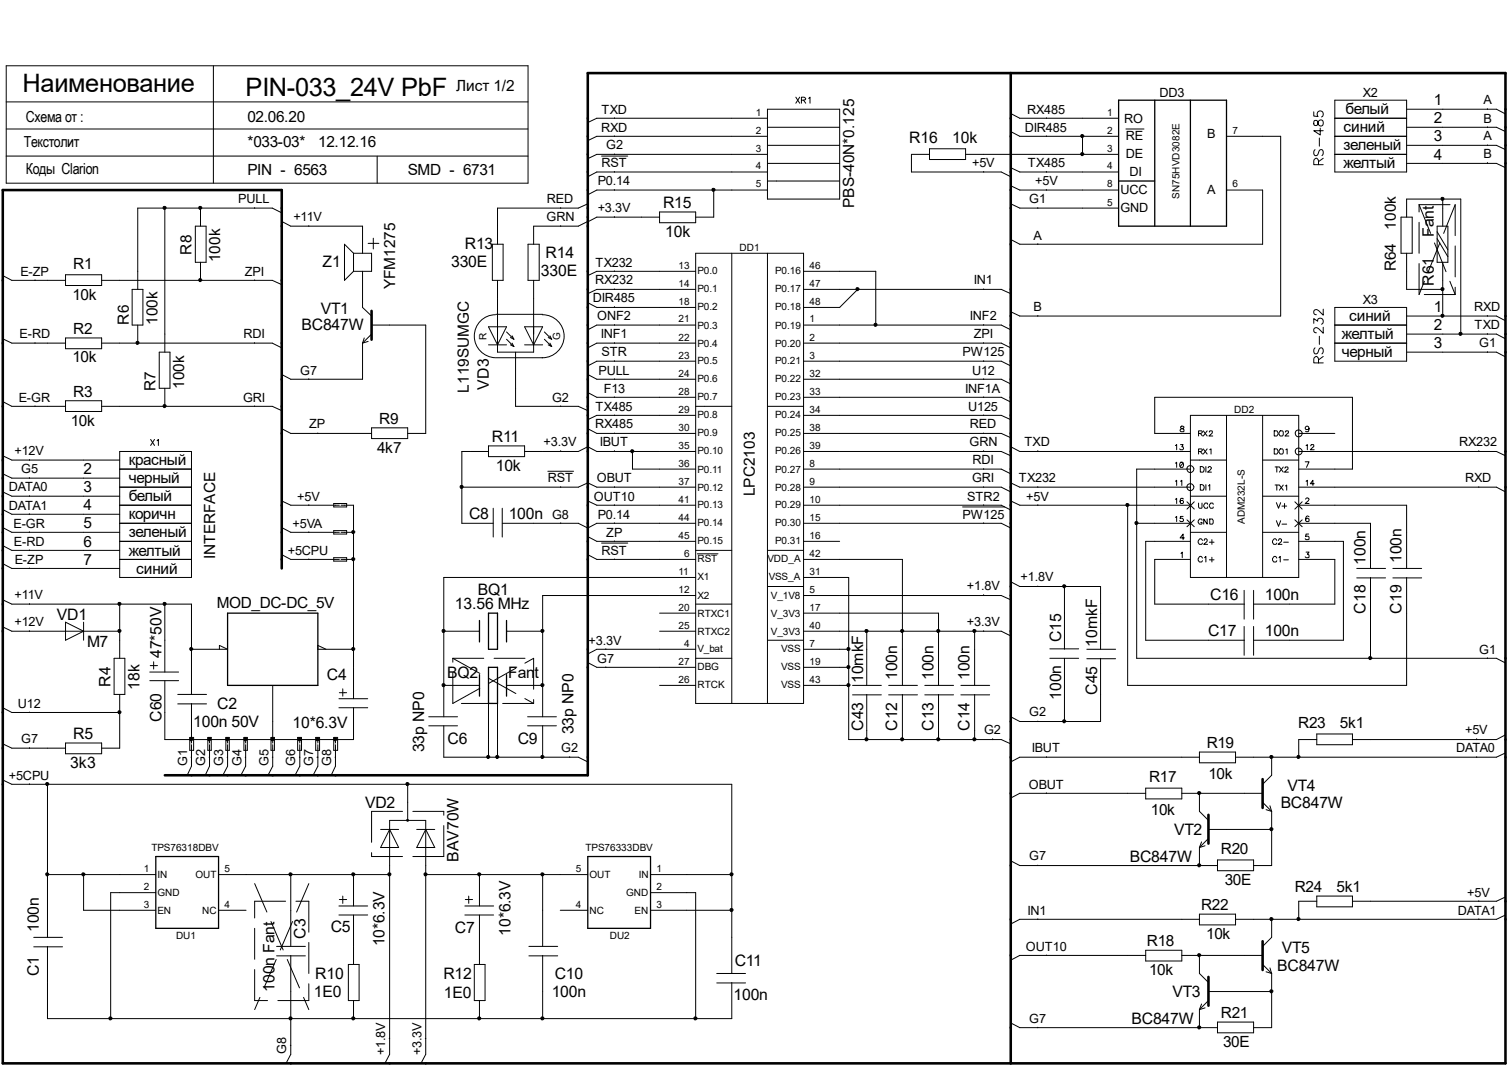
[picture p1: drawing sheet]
<svg xmlns="http://www.w3.org/2000/svg" width="297mm" height="210mm" viewBox="0 0 297 210" stroke-linecap="round" stroke-linejoin="round" font-family="sans-serif">
<path d="M199.1 14.4v195M73.2 61.2v5.7M55.5 111.9v-74.5h-55v172h296v-195h-180.7v138.3h-83.3M248.7 153.4v5.7M238 160.4v5.7M238 192.4v5.6M248.7 185.3v5.7" fill="none" stroke="#000" stroke-width=".51"/>
<g fill="none" stroke="#000" stroke-width=".2">
<path d="M1.2 13h102.8v23.1h-102.8zM42 13v23.1M156.8 19.1l.7 1.2M157.5 19.1l-.7 1.2M157.9 19.7l.7-.1 .1-.2-.3-.3h-.5v1.2M158.3 19.7l.4 .6M159.3 19.4l.3-.3v1.2M262.9 19.7h14.2v14.2h-14.2zM1.2 30.7h102.8M1.2 25.4h102.8M1.2 20.1h102.8M74.3 30.7v5.4"/>
<path d="M118.5 30.7h5.2M121 23.2v.1M121 26.8h.1M121 30.3v.1M121 33.8v.1M121 37.3v.1M140.6 37.4v5.4h-3.6M151.2 37.4h-33.6l-1.8 1M151.2 33.9h-33.6l-1.8 .9M151.2 30.4h-33.6l-1.8 .8M151.2 26.8h-33.6l-1.8 .9M151.2 23.3h-33.6l-1.8 .8"/>
<path d="M151.2 21.5h14.2v17.7h-14.2zM151.2 32.2h14.2M151.2 28.6h14.2M151.2 25.1h14.2M151.2 35.6h14.2M183.1 30.4h-3.6v3.5h17.7l1.9 .9M183.1 29.3h7.1v2.1h-7.1zM190.2 30.4h30.1M193.8 33.8v.1M199.1 36.6l1.8 .8h19.4M199.1 33l1.8 .9h19.4M199.1 25.9l1.8 .9h19.4"/>
<path d="M199.1 22.4l1.8 .9h19.4M206.1 23.2v.1M206.1 26.8h.1M206.1 33.8v.1M206.1 37.3v.1M213.2 26.8v3.6M221.8 25.4h3.5M241.6 26.8h10.7v35.4h-51.4l-1.8-.8M241.6 37.4h7.1v10.7h-47.8l-1.8-.9M258.8 22v.9h.8a.63 .63 0 0 1 0-.9 .63 .63 0 0 1 1 .1 .63 .63 0 0 1-.3 .9M258.9 23.8a.67 .67 0 0 0 .1 .9h.3l.2-.2a.64 .64 0 0 1 .3-.7 .64 .64 0 0 1 .8 0v.6a.51 .51 0 0 1-.5 .4 .51 .51 0 0 1-.5-.5l-.1-.5zM259 29.5a.65 .65 0 0 0-.2 .6 .65 .65 0 0 0 .5 .5l.2-.1 .4-.9 .5-.1a.78 .78 0 0 1 0 1.1"/>
<path d="M259.7 32.4v-.7l-.3-.5a.59 .59 0 0 0-.6 .5v.7h1.8M259.9 27.2v1.6M260.1 25.2v1.4l-1.3-.9h1.8M260.6 31.2l-.9 .6M262.9 26.8h14.2M262.9 23.3h14.2M262.9 30.4h14.2M277.1 32.2h17.7l1.7 .8M277.1 28.6h17.7l1.7 .9M277.1 25.1h17.7l1.7 .8M277.1 21.5h17.7l1.7 .9M284.2 39.2v5.3"/>
<path d="M293 21.4v.1M293 25v.1M293 28.5v.1M293 32v.2M.5 54.3l1.8 .9h10.6M6.9 55.1v.1M12.9 54.1h7.1v2.1h-7.1zM20 55.2h33.6l1.9 .8M26 57h2.1v7h-2.1zM32.5 41v28.3M38.5 44.5h2.1v7.1h-2.1zM39.5 41v3.5"/>
<path d="M39.5 51.6v3.6M50.2 40.9v.1M50.2 55.1v.1M55.5 43.6l1.8 .9h14.1v5.4M55.5 41.9l-1.9-.9h-26.5v16M60.8 44.4v.1M69.6 49.9v3.5M69.6 49.9h3.6v3.5h-3.6M69.6 49.9l-1.7-1.8v7.1l1.7-1.8M71.4 53.4v7.1l1.8 1.7M72.5 47.9h2.1M73.5 46.9v2.1"/>
<path d="M97 48.1h2.1v7.1h-2.1zM98 55.2v14.1h7.1v-14.1M104 48.1h2.2v7.1h-2.2zM110.4 40.9v.1M110.4 44.4v.1M115.8 43.6l-1.9 .9h-8.8v3.6M115.8 59.6l1.8 .9h19.4M115.8 40.1l-1.9 .9h-15.9v7.1M121 42.7v.1M121 53.3v.1M121 56.9v.1M129.9 42.8h-12.3l-1.8 .9"/>
<path d="M129.9 41.7h7.1v2.2h-7.1zM137 53.4h-19.4l-1.8 .9M137 57h-19.4l-1.8 .8M137 49.9h21.3v88.6h-21.3zM144.1 49.9v88.6M151.2 49.9v88.6M158.3 53.4h14.2v10.6M158.3 57h38.9l1.9 .8M168.9 57l-3.5 3.5h-7.1M193.8 56.9v.1M199.1 40.1l1.8 .9h19.4M204.4 40.9v.1"/>
<path d="M204.4 48v.1M276 42.8h2.2v7.1h-2.2zM277.1 42.8v-3.6h10.6v26.6M277.1 49.9v7.1h7.1M283.1 44.5h2.1v7.1h-2.1zM283.1 45.6l2.1 3.6M283.1 47l2.1 3.5M284.2 51.6v10.6M.5 66.7l1.8 .9h10.6M.5 79.1l1.8 .9h10.6M6.9 67.5v.1M6.9 79.9v.1"/>
<path d="M12.9 66.5h7.1v2.2h-7.1zM12.9 78.9h7.1v2.1h-7.1zM20 67.6h33.6l1.9 .9M27.1 64v3.6M31.4 69.3h2.1v7.2h-2.1zM32.5 76.5v3.5M50.2 67.5v.1M50.2 79.9v.1M60.8 74.6v.1M71.4 67.6v7.1h-14.1l-1.8-1M71.8 66.5l-.4 1.1M72.5 67.2l-1.1 .4"/>
<path d="M73.2 64h10.7v21.3h-3.6M73.2 65.8l-1.8 1.8M96.2 67.9h3.6M96.2 64.3h3.6l-1.8 3.6zM97.6 62a4.2 4.2 0 0 0-4.2 4.2 4.2 4.2 0 0 0 4.2 4.2M97.7 70.4h9.2M97.7 61.9h9.2M99.8 66.8l1.4 1.4M99.8 65.4l1.4 1.4M100.5 67.9l.7 .3M100.5 66.5l.7 .3M100.9 67.6l.3 .6"/>
<path d="M100.9 66.1l.3 .7M101.6 69.3v10.7h12.3l1.9 .9M103.3 67.9h3.6M103.3 64.3h3.6l-1.8 3.6zM106.8 62a4.2 4.2 0 0 1 4.3 4.2 4.2 4.2 0 0 1-4.3 4.2M107.2 66.8l1.5 1.4M107.2 65.4l1.5 1.4M108 67.9l.7 .3M108 66.5l.7 .3M108.3 67.6l.4 .6M108.3 66.1l.4 .7M110.4 79.9v.1"/>
<path d="M115.8 73.7l1.8 1h19.4M115.8 77.3l1.8 .9h19.4M121 60.4v.1M121 63.9v.1M121 67.5v.1M121 71v.1M121 74.6v.1M121 78.1v.1M137 67.6h-19.4l-1.8 .9M137 71.1h-19.4l-1.8 1M137 64h-19.4l-1.8 .9M158.3 67.6h38.9l1.9 .9"/>
<path d="M158.3 74.7h38.9l1.9 .9M158.3 71.1h38.9l1.9 1M158.3 64h38.9l1.9 .9M158.3 78.2h38.9l1.9 1M193.8 63.9v.1M193.8 67.5v.1M193.8 71v.1M193.8 74.6v.1M193.8 78.1v.1M204.4 62.1v.1M258.8 63.7v-1l.7 .5a.59 .59 0 0 1 1-.4 .59 .59 0 0 1-.2 1M259 68.5a.65 .65 0 0 0-.2 .7 .65 .65 0 0 0 .5 .5l.2-.2 .4-.8 .5-.2a.78 .78 0 0 1 0 1.2"/>
<path d="M259.7 71.5v-.8l-.3-.5a.59 .59 0 0 0-.6 .5v.8h1.8M259.9 66.2v1.6M260.6 64.4v1.2l-.8-.8a.58 .58 0 0 0-1 .1l.1 .5 .4 .1M260.6 60.9v1.2l-.8-.9a.58 .58 0 0 0-1 .1l.1 .5 .4 .2M260.6 70.2l-.9 .7M262.9 67.6h14.2M262.9 60.5h14.2v10.6h-14.2zM262.9 64h14.2M277.1 69.3h17.7l1.7 1M277.1 65.8h17.7l1.7 .9M277.1 62.2h17.7l1.7 1M293 62.1v.1"/>
<path d="M293 65.7v.1M293 69.3h.1M.5 96.9l1.8 .8h21.3M.5 89.7l1.8 .9h21.3M.5 93.3l1.8 .8h21.3M5.8 90.5v.1M5.8 94.1h.1M5.8 97.6v.1M20 80h33.6l1.9 .9M23.6 88.9h14.1v24.8h-14.1zM23.6 99.5h14.1M23.6 95.9h14.1"/>
<path d="M23.6 92.4h14.1M29.7 86.5l.7 1.2M30.4 86.5l-.7 1.2M30.9 86.8l.3-.3v1.2M55.5 98.6l1.8 .9h9.5M55.5 84.4l1.8 .9h15.9M60.8 99.4v.1M62.6 85.3h.1M65.7 99.1h2.6v.7h-2.6zM67.2 99.5h2.4v38.1M73.2 84.2h7.1v2.2h-7.1zM91 95.9h22.9l1.9-.8 1.8 .8h19.4"/>
<path d="M96.2 88.9h-5.2v14.1h6.2M96.2 87.8h7.1v2.1h-7.1zM103.3 88.9h10.6l1.9-.9 1.8 .9h19.4M107.9 92.8h5.1M110.4 88.7v.2M110.4 95.8v.1M115.8 98.6l1.8 .9h19.4M115.8 84.4l1.8 .9h19.4M121 81.7v.1M121 85.3h.1M121 88.7v.2M121 95.8v.1"/>
<path d="M121 99.4v.1M124.6 88.9v3.5h12.4M137 80h7.1M137 81.8h-19.4l-1.8 .8M151.2 80h7.1M158.3 99.5h38.9l1.9 .9M158.3 88.9h38.9l1.9 .8M158.3 95.9h38.9l1.9 1M158.3 92.4h38.9l1.9 .9M158.3 85.3h38.9l1.9 .9M158.3 81.8h38.9l1.9 .8M189.6 99.8h8.3"/>
<path d="M193.8 81.7v.1M193.8 85.3h.1M193.8 88.7v.2M193.8 92.3v.1M193.8 95.8v.1M193.8 99.4v.1M199.1 98.6l1.8 .9h33.6M199.1 88l1.8 .9h33.6M199.1 95.1l1.8 .8h33.6M204.4 88.7v.2M204.4 95.8v.1M204.4 99.4v.1"/>
<path d="M222.1 99.5v35.5h55v-21.3M231.5 91.2l.3-.2v1M231.5 94.7l.3-.1v1M231.5 87.7l.3-.2v1.1M231.5 98.3l.3-.2v1M232.5 91a.52 .52 0 0 1 .6 .5 .52 .52 0 0 1-.6 .5l-.1-.4zM232.5 94.7l.3-.1v1M232.5 87.5h.5l-.2 .5h.2a.4 .4 0 0 1-.1 .6 .4 .4 0 0 1-.5-.2M232.5 84.1l.1 .2 .6 .4a.38 .38 0 0 1-.4 .3 .38 .38 0 0 1-.4-.3l.8-.5-.2-.3zM233 98.3v-.2h-.4l-.2 .5 .1 .5a.34 .34 0 0 0 .6-.1 .34 .34 0 0 0-.2-.5 .34 .34 0 0 0-.5 .3M233 91.2l-.6 .7M233.8 98.8l1.4 1.4"/>
<path d="M234.5 97.7h7.1M234.5 90.6h7.1M234.5 81.8h21.3v31.9h-21.3zM234.5 92.4h-10.6v37.2h70.9l1.7 1M234.5 85.3h-7v-7.1h38.9v14.2h-10.6M235.2 98.8l-1.4 1.4M236.1 88.9h.5l.3-.3-.2-.2h-.6v1M236.1 85.3h.5l.3-.3-.2-.2h-.6v1.1M236.1 99.1v.7l.2 .3 .5-.1v-.9M236.4 91.9a.61 .61 0 0 1 .8 .3 .61 .61 0 0 1-.3 .8h-.5zM236.4 95.4a.61 .61 0 0 1 .8 .4 .61 .61 0 0 1-.3 .7h-.5zM236.4 88.9l.5 .5"/>
<path d="M236.4 85.3l.5 .6M237 88.4l.8 1M237 84.8l.8 1.1M237.5 91.9v1.1M237.5 95.4v1.1M237.8 88.4l-.8 1M237.8 84.8l-.8 1.1M237.9 99.3l-.1-.2h-.4a.53 .53 0 0 0-.2 .7 .53 .53 0 0 0 .7 .2v-.2M238 92.1a.34 .34 0 0 1 .3-.2 .34 .34 0 0 1 .3 .3l-.7 .8h.7M238 95.7l.3-.3v1.1M238.2 85.1l.1-.3 .5 .1-.1 .4-.6 .6h.8M238.3 88.6l.2-.2v1"/>
<path d="M239 99.3l-.1-.2h-.4a.53 .53 0 0 0-.2 .7 .53 .53 0 0 0 .7 .2v-.2M241.6 81.8v31.9M248.7 97.7h7.1M248.7 90.6h7.1M248.7 81.8v31.9M251 88.4h.3a.55 .55 0 0 1 .5 .4 .55 .55 0 0 1-.3 .6h-.5zM251 84.8h.3a.55 .55 0 0 1 .5 .5 .55 .55 0 0 1-.3 .6h-.5zM251.2 91.9h.7M251.2 95.5h.7M251.4 99l.4 1.1 .5-1.1M251.5 91.9v1.1M251.5 95.5v1"/>
<path d="M252 91.9l.8 1.1M252 95.5l.8 1M252.1 88.5a.45 .45 0 0 1 .6 0 .45 .45 0 0 1 .1 .6 .44 .44 0 0 1-.6 .3 .44 .44 0 0 1-.3-.6zM252.1 84.9a.45 .45 0 0 1 .6 0 .45 .45 0 0 1 .1 .6 .44 .44 0 0 1-.6 .3 .44 .44 0 0 1-.3-.5zM252.5 99.7h.9M252.8 91.9l-.8 1.1M252.8 95.5l-.8 1M253 99.1v1M253.1 92.2l.1-.3 .5 .1v.4l-.7 .6h.8M253.2 85.1l.1-.3 .5 .1v.4l-.7 .6h.8M253.2 95.7l.2-.2v1M253.3 88.6l.2-.2v1"/>
<path d="M255.1 98.8l1.4 1.4M255.8 99.5h21.3v12.4M255.8 88.9h39l1.7 .8M255.8 95.9h39l1.7 1M255.8 85.3h7.1M256.5 98.8l-1.4 1.4M257.1 90.9h.7l-.5 1.1M257.2 98.3l.1-.2 .3-.1 .2 .4-.7 .7h.7M257.3 87.7l.2-.2v1.1M257.3 94.7l.2-.1v1M257.8 84.3l-.1 .3h-.4a.36 .36 0 0 1-.1-.6 .36 .36 0 0 1 .6 .1v.2a.49 .49 0 0 1-.4 .7l-.2-.1M258.2 87.8l.1-.3 .5 .1v.4l-.7 .6h.8"/>
<path d="M258.9 95.2h-.8l.5-.6v1M291.3 88.7v.2M291.3 95.8v.1M.5 118.1l1.8 .9h35.4v17.7M.5 111l1.8 .9h21.3M.5 107.4l1.8 1h21.3M.5 100.3l1.8 1h21.3M.5 103.9l1.8 .9h21.3M5.8 101.2v.1M5.8 104.7v.1M5.8 108.3v.1M5.8 111.8v.1"/>
<path d="M5.8 118.9v.1M23.6 119v10.6M23.6 110.2h14.1M23.6 103h14.1M23.6 106.6h14.1M32.5 119v13.3M55.5 103.9l1.8 .9h9.5M55.5 109.2l1.8 1h9.5M60.8 104.7v.1M60.8 110.1v.1M65.7 104.5h2.6v.7h-2.6zM65.7 109.8h2.6v.7h-2.6z"/>
<path d="M67.2 104.8h2.4M67.2 110.2h2.4M97.2 100.1v5.6M98.9 103h15l1.9 1 1.8-1h19.4M98.9 100.1v5.6M110.4 103h.1M115.8 109.2l1.8 1h19.4M115.8 105.7l1.8 .9h19.4M118.5 106.9h5.2M121 103h.1M121 106.5v.1M121 110.1v.1"/>
<path d="M137 119h7.1M137 108.4h7.1M137 113.7h-49.6v27.4M137 117.3h-30.1v23.8M137.4 109.1h4M151.2 108.4h7.1M151.2 115.5h7.1M158.3 110.2h19.5v24.8M158.3 103h38.9l1.9 1M158.3 113.7h8.9v31.9h30l1.9 .9M158.3 117.3h38.9l1.9 .8M158.3 106.6h7.1"/>
<path d="M193.8 103h.1M193.8 117.1v.2M199.1 114.6l1.8 .9h15.9v12.3M204.4 115.4v.1M209.7 115.5v12.3M223.9 103h10.6M231.5 101.9l.3-.2v1M232.6 109l.3-.3v1.1M233 101.7h-.5l-.1 .4a.4 .4 0 0 1 .6 0 .4 .4 0 0 1-.1 .6 .4 .4 0 0 1-.5-.2M233.3 105.9h-.9l.6-.7v1.1M233.8 102.4l1.4 1.3M234.5 110.2h-7v8.8h17.6"/>
<path d="M234.5 104.8h7.1M234.5 106.6h-8.8v19.5h19.4M235.2 102.4l-1.4 1.3M236.8 102.4l-.1-.2h-.4a.53 .53 0 0 0-.2 .7 .53 .53 0 0 0 .7 .2v-.2h-.3M236.9 106.4a.43 .43 0 0 0-.5-.3 .43 .43 0 0 0-.4 .4v.3a.45 .45 0 0 0 .4 .4 .45 .45 0 0 0 .5-.3M236.9 109.9a.43 .43 0 0 0-.5-.3 .43 .43 0 0 0-.4 .4v.3a.45 .45 0 0 0 .4 .4 .45 .45 0 0 0 .5-.3M237.2 106.4l.2-.3 .4 .2-.1 .4-.6 .5h.8M237.3 109.8l.2-.2v1.1M237.8 102.2v1l-.7-1v1M238.2 106.8h.9M238.2 110.2h.9M238.3 102.2h.3a.63 .63 0 0 1 .2 1h-.5z"/>
<path d="M238.7 106.3v.9M238.7 109.7v1M245.1 116.2v5.7M246.9 116.2v5.7M248.7 104.8h7.1M251.4 102.5l.4 1.1 .5-1.1M251.5 106.4a.43 .43 0 0 0-.5-.3 .43 .43 0 0 0-.3 .4v.3a.45 .45 0 0 0 .3 .4 .45 .45 0 0 0 .5-.3M251.5 109.9a.43 .43 0 0 0-.5-.3 .43 .43 0 0 0-.3 .4v.3a.45 .45 0 0 0 .3 .4 .45 .45 0 0 0 .5-.3M251.8 106.4l.2-.3 .4 .2-.1 .4-.5 .5h.7M251.9 109.8l.3-.2v1.1M252.5 103.2h.9M252.9 106.8h.9"/>
<path d="M252.9 110.2h.9M255.1 102.4l1.4 1.3M255.8 110.2h7.1v8.8h-16M255.8 103h14.2v8.9M255.8 106.6h8.8v19.5h-17.7M256.5 102.4l-1.4 1.3M257.3 108.7h.5l-.3 .4a.38 .38 0 0 1 .3 .6 .38 .38 0 0 1-.6 0l-.1-.1M257.8 105.2h-.5l-.1 .5a.43 .43 0 0 1 .5-.1 .43 .43 0 0 1 .1 .6l-.5 .1-.2-.2M257.8 101.8v-.1a.52 .52 0 0 0-.7 .4 .52 .52 0 0 0 .4 .6 .32 .32 0 0 0 .3-.5 .32 .32 0 0 0-.5 0l-.1 .2M267.2 111.9h5.7M267.2 113.8h5.7M270 113.7v15.9"/>
<path d="M274.4 111.9h5.6M274.4 113.8h5.6M.5 139.4l1.8 .9h21.3M.5 123.4l1.8 .9h21.3M5.8 124.2v.1M12.9 122.5l3.6 1.8-3.6 1.8zM16.5 122.5v3.6M22.5 129.6h2.1v7.1h-2.1zM23.6 136.7v10.6h-3.6M29.5 134h5.7M29.5 132.3h5.7M29.6 131.1h1.4"/>
<path d="M30.3 130.3v1.4M32.5 134v11.6h37.1v-6.2M35 136.7h5.7M35 138.6h5.7M37.7 138.5v7.8M37.7 127.8h7.1l-1.6-.7v.7M53.7 135v11.3M64.2 127.8l-1.6-.7v.7h7M66.8 139.4h5.6M66.8 137.6h5.6M66.8 136.4h1.5M67.5 135.6v1.5"/>
<path d="M87.4 124.3h7M87.4 135h7M96.2 138.5v10.6M98 138.5v10.6M99.8 124.3h7.1M99.8 135h7.1M115.8 130.5l1.8 .9h19.4M119.3 127.8h.1M119.3 131.3v.1M129.9 124.3h7.1M129.9 135h7.1M129.9 120.7h7.1"/>
<path d="M137 127.8h-19.4l-1.8 1M137 129.6h7.1M151.2 126.1h7.1M158.3 124.3h38.9l1.9 .9M158.3 131.4h8.9M158.3 135h8.9M158.3 127.8h8.9M158.3 120.7h26.6v14.3M167.9 135h5.7M167.9 136.8h5.7M170.7 124.3v10.7M170.7 136.7v8.9"/>
<path d="M175 135h5.7M175 136.8h5.7M177.8 136.7v8.9M182.2 135h5.6M182.2 136.8h5.6M184.9 136.7v8.9M189.3 135h5.6M189.3 136.8h5.6M192 124.3v10.7M192 136.7v8.9M193.8 124.2v.1M206.8 129.6h5.7"/>
<path d="M206.8 127.8h5.7M209.7 129.6v12.5M214.1 127.8h5.6M214.1 129.7h5.6M216.8 129.6v12.5h-15.9l-1.8-1M245.1 123.4v5.6M246.9 123.4v5.6M293 129.5v.1M.5 146.5l1.8 .8h10.6M.5 153.6l1.8 .8h141.8v37.3M5.8 140.2v.1M5.8 147.2v.1"/>
<path d="M5.8 154.3v.1M9.4 154.4v30.2M12.9 146.3h7.1v2.1h-7.1zM37.4 145.2h.7v2.5h-.7zM37.6 149.1h.1M37.7 146.6v4.3l-.8 1.8M40.9 145.2h.7v2.5h-.7zM41.2 149.1h.1M41.3 146.6v4.3l-.9 1.8M41.3 145.6v.7M44.5 145.2h.7v2.5h-.7zM44.7 149.1h.1"/>
<path d="M44.8 146.6v4.3l-.9 1.8M44.8 145.6v.7M48 145.2h.7v2.5h-.7zM48.3 149.1h.1M48.4 146.6v4.3l-.9 1.8M48.4 145.6v.7M53.4 145.2h.7v2.5h-.7zM53.6 149.1h.1M53.7 146.6v4.3l-.9 1.8M58.6 145.2h.8v2.5h-.8zM59 149.1h.1M59.1 146.6v4.3l-1 1.8"/>
<path d="M59.1 145.6v.7M62.2 145.2h.7v2.5h-.7zM62.4 149.1h.2M62.6 146.6v4.3l-.9 1.8M62.6 145.6v.7M65.7 145.2h.8v2.5h-.8zM66 149.1h.1M66.1 146.6v4.3l-.9 1.8M66.1 145.6v.7M80.3 154.4v7.1M84.5 142.9h5.6M84.5 141.1h5.6"/>
<path d="M87.4 142.9v6.2h26.5l1.9 .9M103.9 142.9h5.7M103.9 141.1h5.7M106.9 142.9v6.2M112.2 149v.1M195.5 145.5v.1M204.4 142v.1M206.1 149v.1M206.1 156.1v.1M225.7 156.2h-24.8l-1.8 .9M225.7 155.2h7.1v2.1h-7.1zM232.8 156.2h15.9"/>
<path d="M236.3 149.1h-35.4l-1.8 .9M236.3 148.1h7.1v2.1h-7.1zM236.3 156.2v3.6l1.7 1.7M248.7 158l1.8 1.8M249.4 159.4l1.1 .4M250.1 158.7l.4 1.1M250.5 149.1v3.6l-1.8 1.7M250.5 159.8v10.6h-3.6M259.4 145.6h-3.6v3.5M259.4 144.5h7v2.1h-7zM290.9 145.5v.1M290.9 149v.1"/>
<path d="M296.5 144.7l-1.7 .9h-28.4M296.5 148.3l-1.7 .8h-51.4M9.4 172.2h21.3M16.5 172.2v7h14.2M30.7 175.8h-8.9v24.8M43 179.2h5.5M43 172.2h33.7M57.3 172.2v14.2M66.8 178.4h5.6M66.8 177.1h1.5M67.5 176.4v1.5M69.6 172.2v6.2"/>
<path d="M75 163.3h3.5M76.7 163.3l1.8 3.6h-3.5zM80.2 161.4l.2 .1v.2h-.2zM82.1 163.3h3.5M83.9 172.2h31.9M83.9 163.3l1.7 3.6h-3.5zM91.6 178.4h5.6M91.6 177.1h1.5M92.3 176.4v1.5M94.4 172.2v6.2M106.9 172.2v14.2M110.4 179.2h5.4"/>
<path d="M128.1 175.8h8.9v24.8M128.1 179.2h16M128.1 172.2h16M199.1 169.5l1.8 .9h38.9M204.4 170.3v.1M236.3 166.9v3.5M236.7 165.8l-.4 1.1M237.4 166.5l-1.1 .4M238 163.3h12.5M238 165.1l-1.7 1.8M239.8 169.3h7.1v2.1h-7.1zM259.4 177.5h-3.6v3.5"/>
<path d="M259.4 176.4h7v2.2h-7zM291.3 177.4v.1M296.5 176.6l-1.7 .9h-28.4M6.6 186.4h5.7M6.6 184.6h5.7M9.4 186.4v14.2h134.7v-7.1M54.5 188.2h5.7M54.5 186.4h5.7M57.3 188.1v19.5l-1 1.8M66.8 180.2h5.6M68.6 189.9h2.1v7.1h-2.1zM69.6 180.2v9.7"/>
<path d="M69.6 197v3.6M91.6 180.2h5.6M93.4 189.9h2.1v7.1h-2.1zM94.4 180.2v9.7M94.4 197v3.6M104.2 188.2h5.7M104.2 186.4h5.7M106.9 188.1v12.5M141.2 193.5h5.7M141.2 191.7h5.7M204.4 180.9v.1M206.1 188v.1"/>
<path d="M225.7 188.1h-24.8l-1.8 1M225.7 187.1h7.1v2.1h-7.1zM232.8 188.1h15.9M236.3 181h-35.4l-1.8 .9M236.3 180h7.1v2.1h-7.1zM236.3 188.1v3.6l1.7 1.8M236.3 198.8v3.6M236.7 197.7l-.4 1.1M237.4 198.5l-1.1 .3M238 195.2h12.5M238 197l-1.7 1.8M248.7 189.9l1.8 1.8"/>
<path d="M249.4 191.3l1.1 .4M250.1 190.6l.4 1.1M250.5 181v3.6l-1.8 1.8M250.5 191.7v10.7h-3.6M291.3 180.9v.1M296.5 180.2l-1.7 .8h-51.4M57.2 205.8h.1M75.8 209.4l.9-1.8v-46.1h7.2v46.1l-1 1.8M76.7 204.5h.1M83.8 204.5h.1M199.1 201.4l1.8 1h38.9M204.4 202.3v.1"/>
<path d="M239.8 201.3h7.1v2.1h-7.1z"/>
<circle cx="140.5" cy="37.4" r=".31"/>
<circle cx="213.2" cy="26.8" r=".31"/>
<circle cx="213.2" cy="30.3" r=".31"/>
<circle cx="284.1" cy="39.1" r=".31"/>
<circle cx="32.4" cy="40.9" r=".31"/>
<circle cx="39.4" cy="40.9" r=".31"/>
<circle cx="39.4" cy="55.1" r=".31"/>
<circle cx="168.9" cy="56.9" r=".31"/>
<circle cx="284.1" cy="56.9" r=".31"/>
<circle cx="27.1" cy="67.5" r=".31"/>
<circle cx="32.4" cy="80" r=".31"/>
<circle cx="172.5" cy="64" r=".31"/>
<circle cx="284.1" cy="62.2" r=".31"/>
<circle cx="287.7" cy="65.7" r=".31"/>
<circle cx="90.9" cy="95.9" r=".31"/>
<circle cx="124.5" cy="88.8" r=".31"/>
<circle cx="222.1" cy="99.4" r=".31"/>
<circle cx="234.5" cy="92.4" r=".69"/>
<circle cx="234.5" cy="95.9" r=".69"/>
<circle cx="255.8" cy="85.3" r=".69"/>
<circle cx="255.8" cy="88.9" r=".69"/>
<circle cx="23.5" cy="118.9" r=".31"/>
<circle cx="32.4" cy="118.9" r=".31"/>
<circle cx="69.6" cy="110.1" r=".31"/>
<circle cx="69.6" cy="104.8" r=".31"/>
<circle cx="209.6" cy="115.4" r=".31"/>
<circle cx="223.8" cy="103" r=".31"/>
<circle cx="23.5" cy="124.2" r=".31"/>
<circle cx="37.7" cy="127.8" r=".31"/>
<circle cx="69.6" cy="127.8" r=".31"/>
<circle cx="87.4" cy="134.9" r=".31"/>
<circle cx="87.4" cy="124.2" r=".31"/>
<circle cx="106.8" cy="134.9" r=".31"/>
<circle cx="106.8" cy="124.2" r=".31"/>
<circle cx="167.1" cy="131.3" r=".31"/>
<circle cx="167.1" cy="134.9" r=".31"/>
<circle cx="167.1" cy="127.8" r=".31"/>
<circle cx="170.7" cy="124.2" r=".31"/>
<circle cx="177.7" cy="124.2" r=".31"/>
<circle cx="184.8" cy="124.2" r=".31"/>
<circle cx="191.9" cy="124.2" r=".31"/>
<circle cx="269.9" cy="129.6" r=".31"/>
<circle cx="9.3" cy="154.4" r=".31"/>
<circle cx="23.5" cy="140.2" r=".31"/>
<circle cx="37.7" cy="145.6" r=".31"/>
<circle cx="41.2" cy="145.6" r=".31"/>
<circle cx="44.8" cy="145.6" r=".31"/>
<circle cx="48.3" cy="145.6" r=".31"/>
<circle cx="53.7" cy="145.6" r=".31"/>
<circle cx="59" cy="145.6" r=".31"/>
<circle cx="62.6" cy="145.6" r=".31"/>
<circle cx="66" cy="145.6" r=".31"/>
<circle cx="80.2" cy="154.4" r=".31"/>
<circle cx="96.2" cy="149" r=".31"/>
<circle cx="97.9" cy="149" r=".31"/>
<circle cx="106.8" cy="149" r=".31"/>
<circle cx="170.7" cy="145.6" r=".31"/>
<circle cx="177.7" cy="145.6" r=".31"/>
<circle cx="184.8" cy="145.6" r=".31"/>
<circle cx="191.9" cy="145.6" r=".31"/>
<circle cx="209.6" cy="142" r=".31"/>
<circle cx="236.2" cy="156.2" r=".31"/>
<circle cx="250.4" cy="149" r=".31"/>
<circle cx="255.8" cy="149" r=".31"/>
<circle cx="9.3" cy="172.2" r=".31"/>
<circle cx="16.4" cy="172.2" r=".31"/>
<circle cx="57.2" cy="172.2" r=".31"/>
<circle cx="69.6" cy="172.2" r=".31"/>
<circle cx="76.7" cy="172.2" r=".31"/>
<circle cx="83.8" cy="172.2" r=".31"/>
<circle cx="94.4" cy="172.2" r=".31"/>
<circle cx="106.8" cy="172.2" r=".31"/>
<circle cx="144.1" cy="179.2" r=".31"/>
<circle cx="144.1" cy="172.2" r=".31"/>
<circle cx="236.2" cy="170.4" r=".31"/>
<circle cx="250.4" cy="163.3" r=".31"/>
<circle cx="236.2" cy="188.1" r=".31"/>
<circle cx="250.4" cy="195.2" r=".31"/>
<circle cx="250.4" cy="181" r=".31"/>
<circle cx="255.8" cy="181" r=".31"/>
<circle cx="21.7" cy="200.5" r=".31"/>
<circle cx="57.2" cy="200.5" r=".31"/>
<circle cx="69.6" cy="200.5" r=".31"/>
<circle cx="94.4" cy="200.5" r=".31"/>
<circle cx="106.8" cy="200.5" r=".31"/>
<circle cx="137" cy="200.5" r=".31"/>
<circle cx="236.2" cy="202.3" r=".31"/>
</g>
<g fill="#000">
<circle cx="140.5" cy="37.4" r=".31"/>
<circle cx="213.2" cy="26.8" r=".31"/>
<circle cx="213.2" cy="30.3" r=".31"/>
<circle cx="284.1" cy="39.1" r=".31"/>
<circle cx="32.4" cy="40.9" r=".31"/>
<circle cx="39.4" cy="40.9" r=".31"/>
<circle cx="39.4" cy="55.1" r=".31"/>
<circle cx="168.9" cy="56.9" r=".31"/>
<circle cx="284.1" cy="56.9" r=".31"/>
<circle cx="27.1" cy="67.5" r=".31"/>
<circle cx="32.4" cy="80" r=".31"/>
<circle cx="172.5" cy="64" r=".31"/>
<circle cx="284.1" cy="62.2" r=".31"/>
<circle cx="287.7" cy="65.7" r=".31"/>
<circle cx="90.9" cy="95.9" r=".31"/>
<circle cx="124.5" cy="88.8" r=".31"/>
<circle cx="222.1" cy="99.4" r=".31"/>
<circle cx="23.5" cy="118.9" r=".31"/>
<circle cx="32.4" cy="118.9" r=".31"/>
<circle cx="69.6" cy="110.1" r=".31"/>
<circle cx="69.6" cy="104.8" r=".31"/>
<circle cx="209.6" cy="115.4" r=".31"/>
<circle cx="223.8" cy="103" r=".31"/>
<circle cx="23.5" cy="124.2" r=".31"/>
<circle cx="37.7" cy="127.8" r=".31"/>
<circle cx="69.6" cy="127.8" r=".31"/>
<circle cx="87.4" cy="134.9" r=".31"/>
<circle cx="87.4" cy="124.2" r=".31"/>
<circle cx="106.8" cy="134.9" r=".31"/>
<circle cx="106.8" cy="124.2" r=".31"/>
<circle cx="167.1" cy="131.3" r=".31"/>
<circle cx="167.1" cy="134.9" r=".31"/>
<circle cx="167.1" cy="127.8" r=".31"/>
<circle cx="170.7" cy="124.2" r=".31"/>
<circle cx="177.7" cy="124.2" r=".31"/>
<circle cx="184.8" cy="124.2" r=".31"/>
<circle cx="191.9" cy="124.2" r=".31"/>
<circle cx="269.9" cy="129.6" r=".31"/>
<circle cx="9.3" cy="154.4" r=".31"/>
<circle cx="23.5" cy="140.2" r=".31"/>
<circle cx="37.7" cy="145.6" r=".31"/>
<circle cx="41.2" cy="145.6" r=".31"/>
<circle cx="44.8" cy="145.6" r=".31"/>
<circle cx="48.3" cy="145.6" r=".31"/>
<circle cx="53.7" cy="145.6" r=".31"/>
<circle cx="59" cy="145.6" r=".31"/>
<circle cx="62.6" cy="145.6" r=".31"/>
<circle cx="66" cy="145.6" r=".31"/>
<circle cx="80.2" cy="154.4" r=".31"/>
<circle cx="96.2" cy="149" r=".31"/>
<circle cx="97.9" cy="149" r=".31"/>
<circle cx="106.8" cy="149" r=".31"/>
<circle cx="170.7" cy="145.6" r=".31"/>
<circle cx="177.7" cy="145.6" r=".31"/>
<circle cx="184.8" cy="145.6" r=".31"/>
<circle cx="191.9" cy="145.6" r=".31"/>
<circle cx="209.6" cy="142" r=".31"/>
<circle cx="236.2" cy="156.2" r=".31"/>
<circle cx="250.4" cy="149" r=".31"/>
<circle cx="255.8" cy="149" r=".31"/>
<circle cx="9.3" cy="172.2" r=".31"/>
<circle cx="16.4" cy="172.2" r=".31"/>
<circle cx="57.2" cy="172.2" r=".31"/>
<circle cx="69.6" cy="172.2" r=".31"/>
<circle cx="76.7" cy="172.2" r=".31"/>
<circle cx="83.8" cy="172.2" r=".31"/>
<circle cx="94.4" cy="172.2" r=".31"/>
<circle cx="106.8" cy="172.2" r=".31"/>
<circle cx="144.1" cy="179.2" r=".31"/>
<circle cx="144.1" cy="172.2" r=".31"/>
<circle cx="236.2" cy="170.4" r=".31"/>
<circle cx="250.4" cy="163.3" r=".31"/>
<circle cx="236.2" cy="188.1" r=".31"/>
<circle cx="250.4" cy="195.2" r=".31"/>
<circle cx="250.4" cy="181" r=".31"/>
<circle cx="255.8" cy="181" r=".31"/>
<circle cx="21.7" cy="200.5" r=".31"/>
<circle cx="57.2" cy="200.5" r=".31"/>
<circle cx="69.6" cy="200.5" r=".31"/>
<circle cx="94.4" cy="200.5" r=".31"/>
<circle cx="106.8" cy="200.5" r=".31"/>
<circle cx="137" cy="200.5" r=".31"/>
<circle cx="236.2" cy="202.3" r=".31"/>
</g>
<g fill="none" stroke="#000" stroke-width=".2" stroke-dasharray="6.1 2">
<path d="M279.5 58v-17.7M279.5 40.3h7.1M279.5 40.3l7.1 17.7M286.6 40.3v17.7M286.6 58h-7.1M286.6 40.3l-7.1 17.7M89.2 138.5v-8.9M89.2 129.6h15.9M89.2 129.6l15.9 8.9M89.2 138.5l15.9-8.9M105.1 129.6v8.9M105.1 138.5h-15.9"/>
<path d="M73.2 159.8v8.9M87.4 159.8h-14.2M50.2 177.5h10.6M50.2 174l10.6 24.8M60.8 177.5v19.5M60.8 174l-10.6 24.8M73.2 168.7h14.2M87.4 168.7v-8.9M50.2 197v-19.5M60.8 197h-10.6"/>
</g>
<g fill="none" stroke="#000" stroke-width=".25">
<path d="M220.3 19.7h21.3v24.8h-21.3zM227.5 19.7v24.8M234.5 19.7v24.8M220.3 35.6h7.2M44.8 120.7h17.8v14.3h-17.8zM94.4 122.2v4.2M94.4 132.8v4.3M96.2 120.7h1.8v7.1h-1.8zM96.2 131.4h1.8v7.1h-1.8zM99.8 122.2v4.2M99.8 132.8v4.3M30.7 168.7h12.3v14.1h-12.3z"/>
<path d="M115.8 168.7h12.3v14.1h-12.3z"/>
</g>
<g font-size="5">
<text x="4.4" y="18.2">Наименование</text>
<text x="48.4" y="18.9">PIN-033_24V PbF</text>
</g>
<g font-size="3.1">
<text x="179.1" y="28.2">R16</text>
<text x="187.6" y="28.2">10k</text>
<text x="130.6" y="41">R15</text>
<text x="131" y="46.7">10k</text>
<text x="282.4" y="46.7" transform="rotate(-90 282.4 46.7)">Fant</text>
<text x="63.5" y="52.7">Z1</text>
<text x="88.9" y="52.7">330E</text>
<text x="91.6" y="49.1">R13</text>
<text x="107.5" y="50.9">R14</text>
<text x="106.5" y="54.4">330E</text>
<text x="282.4" y="56.3" transform="rotate(-90 282.4 56.3)">R61</text>
<text x="59.4" y="65">BC847W</text>
<text x="63.2" y="61.9">VT1</text>
<text x="96.3" y="76.7" transform="rotate(-90 96.3 76.7)">VD3</text>
<text x="96.9" y="87">R11</text>
<text x="97.7" y="92.7">10k</text>
<text x="92.4" y="102.3">C8</text>
<text x="100.2" y="102.3">100n</text>
<text x="268.9" y="111.2" transform="rotate(-90 268.9 111.2)">100n</text>
<text x="276.1" y="110.8" transform="rotate(-90 276.1 110.8)">100n</text>
<text x="89.6" y="120">13.56 MHz</text>
<text x="94.1" y="117.2">BQ1</text>
<text x="238.4" y="118.2">C16</text>
<text x="249.1" y="118.2">100n</text>
<text x="11.2" y="122.2">VD1</text>
<text x="238" y="125.3">C17</text>
<text x="249.1" y="125.3">100n</text>
<text x="268.9" y="120.8" transform="rotate(-90 268.9 120.8)">C18</text>
<text x="276.1" y="120.8" transform="rotate(-90 276.1 120.8)">C19</text>
<text x="17.1" y="127.4">M7</text>
<text x="31.8" y="129.5" transform="rotate(-90 31.8 129.5)">47*50V</text>
<text x="209" y="126.5" transform="rotate(-90 209 126.5)">C15</text>
<text x="216.1" y="127.3" transform="rotate(-90 216.1 127.3)">10mkF</text>
<text x="21.8" y="135.2" transform="rotate(-90 21.8 135.2)">R4</text>
<text x="27.5" y="135.8" transform="rotate(-90 27.5 135.8)">18k</text>
<text x="64.4" y="133.9">C4</text>
<text x="88.1" y="133.5">BQ2</text>
<text x="100.1" y="133.5">Fant</text>
<text x="170" y="134.5" transform="rotate(-90 170 134.5)">10mkF</text>
<text x="176.7" y="133.9" transform="rotate(-90 176.7 133.9)">100n</text>
<text x="183.9" y="133.9" transform="rotate(-90 183.9 133.9)">100n</text>
<text x="191" y="133.9" transform="rotate(-90 191 133.9)">100n</text>
<text x="209" y="137.8" transform="rotate(-90 209 137.8)">100n</text>
<text x="216.1" y="136.8" transform="rotate(-90 216.1 136.8)">C45</text>
<text x="31.8" y="142.2" transform="rotate(-90 31.8 142.2)">C60</text>
<text x="38.1" y="143.1">100n 50V</text>
<text x="42.8" y="139.5">C2</text>
<text x="57.6" y="143.4">10*6.3V</text>
<text x="170" y="143.9" transform="rotate(-90 170 143.9)">C43</text>
<text x="176.7" y="143.9" transform="rotate(-90 176.7 143.9)">C12</text>
<text x="183.9" y="143.9" transform="rotate(-90 183.9 143.9)">C13</text>
<text x="191" y="143.9" transform="rotate(-90 191 143.9)">C14</text>
<text x="14.4" y="145.5">R5</text>
<text x="83.5" y="148.2" transform="rotate(-90 83.5 148.2)">33p NP0</text>
<text x="88.2" y="146.6">C6</text>
<text x="102" y="146.6">C9</text>
<text x="113" y="144.6" transform="rotate(-90 113 144.6)">33p NP0</text>
<text x="13.8" y="151.2">3k3</text>
<text x="253.6" y="155.8">VT4</text>
<text x="71.9" y="159">VD2</text>
<text x="252.3" y="159">BC847W</text>
<text x="231.3" y="164.3">VT2</text>
<text x="90.3" y="169.8" transform="rotate(-90 90.3 169.8)">BAV70W</text>
<text x="222.5" y="169.7">BC847W</text>
<text x="7.7" y="183.5" transform="rotate(-90 7.7 183.5)">100n</text>
<text x="60.2" y="184.8" transform="rotate(-90 60.2 184.8)">C3</text>
<text x="65.1" y="183.5">C5</text>
<text x="89.6" y="183.8">C7</text>
<text x="100.5" y="184.2" transform="rotate(-90 100.5 184.2)">10*6.3V</text>
<text x="75.7" y="186.4" transform="rotate(-90 75.7 186.4)">10*6.3V</text>
<text x="144.7" y="190.2">C11</text>
<text x="251.6" y="191.3">BC847W</text>
<text x="252.5" y="187.7">VT5</text>
<text x="7.7" y="192.3" transform="rotate(-90 7.7 192.3)">C1</text>
<text x="54.1" y="195.2" transform="rotate(-90 54.1 195.2)">100n Fant</text>
<text x="61.8" y="196.3">1E0</text>
<text x="62.1" y="192.7">R10</text>
<text x="87.3" y="192.7">R12</text>
<text x="87.4" y="196.6">1E0</text>
<text x="108.7" y="196.3">100n</text>
<text x="109.3" y="192.7">C10</text>
<text x="144.5" y="196.9">100n</text>
<text x="230.9" y="196.3">VT3</text>
<text x="222.9" y="201.6">BC847W</text>
</g>
<g font-size="3">
<text x="89.9" y="17.9">Лист 1/2</text>
<text x="5.1" y="24">Схема от :</text>
<text x="48.7" y="24">02.06.20</text>
<text x="265" y="22.5">белый</text>
<text x="282.4" y="20.7">1</text>
<text x="4.7" y="28.9">Текстолит</text>
<text x="48.7" y="28.9">*033-03*</text>
<text x="62.7" y="28.9">12.12.16</text>
<text x="264.6" y="29.6">зеленый</text>
<text x="264.6" y="26.1">синий</text>
<text x="282.4" y="27.9">3</text>
<text x="282.4" y="24.3">2</text>
<text x="5.1" y="34.2">Коды Clarion</text>
<text x="48.7" y="34.5">PIN - 6563</text>
<text x="80.3" y="34.5">SMD - 6731</text>
<text x="264.6" y="33.1">желтый</text>
<text x="282.4" y="31.4">4</text>
<text x="168.3" y="41" transform="rotate(-90 168.3 41)">PBS-40N*0.125</text>
<text x="275" y="45.2" transform="rotate(-90 275 45.2)">100k</text>
<text x="14.4" y="52.9">R1</text>
<text x="37.7" y="50.1" transform="rotate(-90 37.7 50.1)">R8</text>
<text x="43.4" y="51.6" transform="rotate(-90 43.4 51.6)">100k</text>
<text x="275" y="53.4" transform="rotate(-90 275 53.4)">R64</text>
<text x="14.3" y="59">10k</text>
<text x="77.8" y="57" transform="rotate(-90 77.8 57)">YFM1275</text>
<text x="14.4" y="65.7">R2</text>
<text x="25.4" y="63.9" transform="rotate(-90 25.4 63.9)">R6</text>
<text x="31" y="64" transform="rotate(-90 31 64)">100k</text>
<text x="265.7" y="63.2">синий</text>
<text x="282.4" y="61.5">1</text>
<text x="282.4" y="65">2</text>
<text x="14.3" y="71.4">10k</text>
<text x="264.3" y="66.8">желтый</text>
<text x="264.3" y="70.4">черный</text>
<text x="282.4" y="68.6">3</text>
<text x="30.6" y="77" transform="rotate(-90 30.6 77)">R7</text>
<text x="36.3" y="76.5" transform="rotate(-90 36.3 76.5)">100k</text>
<text x="92.3" y="77.3" transform="rotate(-90 92.3 77.3)">L119SUMGC</text>
<text x="13.9" y="83.8">10k</text>
<text x="14.4" y="78.1">R3</text>
<text x="74.7" y="83.5">R9</text>
<text x="74.3" y="89.2">4k7</text>
<text x="16.5" y="93.4">2</text>
<text x="25.4" y="91.6">красный</text>
<text x="25.4" y="95.2">черный</text>
<text x="16.5" y="100.5">4</text>
<text x="16.5" y="96.9">3</text>
<text x="25.4" y="98.7">белый</text>
<text x="148.7" y="97.7" transform="rotate(-90 148.7 97.7)">LPC2103</text>
<text x="16.5" y="104.1">5</text>
<text x="16.5" y="107.6">6</text>
<text x="25.4" y="102.3">коричн</text>
<text x="25.4" y="105.8">зеленый</text>
<text x="16.5" y="111.2">7</text>
<text x="25.4" y="109.4">желтый</text>
<text x="26.8" y="112.9">синий</text>
<text x="42.4" y="110.2" transform="rotate(-90 42.4 110.2)">INTERFACE</text>
<text x="42.7" y="119.6">MOD_DC-DC_5V</text>
<text x="255.7" y="143.4">R23</text>
<text x="263.9" y="143.4">5k1</text>
<text x="237.7" y="147.3">R19</text>
<text x="226.4" y="154">R17</text>
<text x="238" y="153.3">10k</text>
<text x="226.7" y="160.4">10k</text>
<text x="240.5" y="168.2">R20</text>
<text x="236.6" y="179.2">R22</text>
<text x="241.3" y="174.2">30E</text>
<text x="255.1" y="175.6">R24</text>
<text x="263.3" y="175.6">5k1</text>
<text x="237.6" y="184.9">10k</text>
<text x="225.9" y="186.4">R18</text>
<text x="226.4" y="192">10k</text>
<text x="240.5" y="200.5">R21</text>
<text x="240.9" y="206.2">30E</text>
</g>
<g font-size="2.5">
<text x="118.5" y="22.4">TXD</text>
<text x="202.3" y="22.4">RX485</text>
<text x="228.4" y="19.1">DD3</text>
<text x="268.4" y="19.1">X2</text>
<text x="292.2" y="20.6">A</text>
<text x="118.4" y="25.9">RXD</text>
<text x="119.4" y="29.4">G2</text>
<text x="201.9" y="25.9">DIR485</text>
<text x="221.4" y="24.1">RO</text>
<text x="221.8" y="27.6">RE</text>
<text x="237.8" y="27.3">B</text>
<text x="292.2" y="27.6">A</text>
<text x="292.2" y="24.1">B</text>
<text x="118.5" y="32.9">RST</text>
<text x="191.5" y="32.9">+5V</text>
<text x="202.5" y="32.9">TX485</text>
<text x="221.8" y="31.2">DE</text>
<text x="222.5" y="34.7">DI</text>
<text x="292.2" y="31.2">B</text>
<text x="46.9" y="40">PULL</text>
<text x="107.7" y="40">RED</text>
<text x="117.7" y="36.5">P0.14</text>
<text x="117.7" y="41.8">+3.3V</text>
<text x="202.7" y="40">G1</text>
<text x="203.9" y="36.5">+5V</text>
<text x="220.7" y="41.8">GND</text>
<text x="220.7" y="38.3">UCC</text>
<text x="237.8" y="38.3">A</text>
<text x="57.8" y="43.6">+11V</text>
<text x="107.7" y="43.6">GRN</text>
<text x="203.6" y="47.2">A</text>
<text x="117.3" y="52.5">TX232</text>
<text x="4" y="54.3">E-ZP</text>
<text x="48.2" y="54.3">ZPI</text>
<text x="116.8" y="59.5">DIR485</text>
<text x="117.2" y="56">RX232</text>
<text x="191.8" y="56">IN1</text>
<text x="268.4" y="59.9">X3</text>
<text x="117.6" y="63.1">ONF2</text>
<text x="191" y="63.1">INF2</text>
<text x="203.6" y="61.3">B</text>
<text x="290.4" y="61.3">RXD</text>
<text x="290.4" y="64.9">TXD</text>
<text x="3.8" y="66.6">E-RD</text>
<text x="48" y="66.6">RDI</text>
<text x="118.3" y="66.6">INF1</text>
<text x="118.5" y="70.2">STR</text>
<text x="189.6" y="70.2">PW125</text>
<text x="191.8" y="66.6">ZPI</text>
<text x="291.4" y="68.4">G1</text>
<text x="59.1" y="73.7">G7</text>
<text x="117.9" y="73.7">PULL</text>
<text x="118.9" y="77.3">F13</text>
<text x="190.1" y="77.3">INF1A</text>
<text x="191.5" y="73.7">U12</text>
<text x="3.7" y="79.1">E-GR</text>
<text x="47.9" y="79.1">GRI</text>
<text x="108.8" y="79.1">G2</text>
<text x="117.3" y="80.9">TX485</text>
<text x="190.7" y="80.9">U125</text>
<text x="2.8" y="89.7">+12V</text>
<text x="60.9" y="84.3">ZP</text>
<text x="107.1" y="87.9">+3.3V</text>
<text x="117.2" y="84.3">RX485</text>
<text x="118.1" y="87.9">IBUT</text>
<text x="191" y="87.9">GRN</text>
<text x="191" y="84.3">RED</text>
<text x="201.8" y="87.9">TXD</text>
<text x="287.4" y="87.9">RX232</text>
<text x="4.2" y="93.2">G5</text>
<text x="107.9" y="95">RST</text>
<text x="117.6" y="95">OBUT</text>
<text x="191.5" y="95">GRI</text>
<text x="191.6" y="91.4">RDI</text>
<text x="200.7" y="95">TX232</text>
<text x="288.6" y="95">RXD</text>
<text x="1.7" y="100.3">DATA1</text>
<text x="1.7" y="96.8">DATA0</text>
<text x="58.5" y="98.6">+5V</text>
<text x="117" y="98.6">OUT10</text>
<text x="190.5" y="98.6">STR2</text>
<text x="202.1" y="98.6">+5V</text>
<text x="2.7" y="103.9">E-GR</text>
<text x="2.7" y="107.4">E-RD</text>
<text x="57.6" y="103.9">+5VA</text>
<text x="108.8" y="102.1">G8</text>
<text x="117.7" y="102.1">P0.14</text>
<text x="119.4" y="105.7">ZP</text>
<text x="189.6" y="102.1">PW125</text>
<text x="2.9" y="111">E-ZP</text>
<text x="56.7" y="109.2">+5CPU</text>
<text x="118.5" y="109.2">RST</text>
<text x="2.8" y="118">+11V</text>
<text x="190.5" y="116.2">+1.8V</text>
<text x="201" y="114.5">+1.8V</text>
<text x="2.8" y="123.4">+12V</text>
<text x="190.5" y="123.4">+3.3V</text>
<text x="115.9" y="126.9">+3.3V</text>
<text x="117.6" y="130.5">G7</text>
<text x="291.4" y="128.7">G1</text>
<text x="3.5" y="139.4">U12</text>
<text x="202.7" y="141.1">G2</text>
<text x="4.2" y="146.4">G7</text>
<text x="110.5" y="148.2">G2</text>
<text x="193.8" y="144.6">G2</text>
<text x="203.2" y="148.2">IBUT</text>
<text x="286.8" y="148.2">DATA0</text>
<text x="288.6" y="144.6">+5V</text>
<text x="1.7" y="153.5">+5CPU</text>
<text x="36.9" y="150.8" transform="rotate(-90 36.9 150.8)">G1</text>
<text x="40.4" y="150.8" transform="rotate(-90 40.4 150.8)">G2</text>
<text x="44" y="150.8" transform="rotate(-90 44 150.8)">G3</text>
<text x="47.5" y="150.8" transform="rotate(-90 47.5 150.8)">G4</text>
<text x="52.9" y="150.8" transform="rotate(-90 52.9 150.8)">G5</text>
<text x="58.1" y="150.8" transform="rotate(-90 58.1 150.8)">G6</text>
<text x="61.7" y="150.8" transform="rotate(-90 61.7 150.8)">G7</text>
<text x="65.2" y="150.8" transform="rotate(-90 65.2 150.8)">G8</text>
<text x="202.6" y="155.3">OBUT</text>
<text x="202.7" y="169.4">G7</text>
<text x="289" y="176.5">+5V</text>
<text x="202.4" y="180.1">IN1</text>
<text x="287.1" y="180.1">DATA1</text>
<text x="202.1" y="187.2">OUT10</text>
<text x="202.7" y="201.3">G7</text>
<text x="56.3" y="207.5" transform="rotate(-90 56.3 207.5)">G8</text>
<text x="75.9" y="207.8" transform="rotate(-90 75.9 207.8)">+1.8V</text>
<text x="83" y="207.8" transform="rotate(-90 83 207.8)">+3.3V</text>
</g>
<g font-size="2">
<text x="148.9" y="22.8">1</text>
<text x="218.1" y="22.8">1</text>
<text x="148.9" y="26.3">2</text>
<text x="148.9" y="29.9">3</text>
<text x="218.1" y="29.9">3</text>
<text x="218.1" y="26.3">2</text>
<text x="242.8" y="26.3">7</text>
<text x="148.9" y="33.4">4</text>
<text x="218.1" y="33.4">4</text>
<text x="148.9" y="36.9">5</text>
<text x="218.1" y="40.5">5</text>
<text x="218.1" y="36.9">8</text>
<text x="232.4" y="39.2" transform="rotate(-90 232.4 39.2)">SN75HVD3082E</text>
<text x="242.8" y="36.9">6</text>
<text x="133.6" y="52.9">13</text>
<text x="145.7" y="49.4">DD1</text>
<text x="159.5" y="52.9">46</text>
<text x="133.6" y="56.5">14</text>
<text x="137.4" y="54">P0.0</text>
<text x="137.4" y="57.6">P0.1</text>
<text x="152.7" y="57.6">P0.17</text>
<text x="152.7" y="54">P0.16</text>
<text x="159.5" y="56.5">47</text>
<text x="133.6" y="60">18</text>
<text x="133.6" y="63.5">21</text>
<text x="137.4" y="61.1">P0.2</text>
<text x="137.4" y="64.7">P0.3</text>
<text x="152.7" y="64.7">P0.19</text>
<text x="152.7" y="61.1">P0.18</text>
<text x="159.5" y="63.5">1</text>
<text x="159.5" y="60">48</text>
<text x="95.8" y="66.9" transform="rotate(-90 95.8 66.9)">R</text>
<text x="110.4" y="66.9" transform="rotate(-90 110.4 66.9)">G</text>
<text x="133.6" y="67.1">22</text>
<text x="133.6" y="70.6">23</text>
<text x="137.4" y="68.2">P0.4</text>
<text x="137.4" y="71.7">P0.5</text>
<text x="152.7" y="71.7">P0.21</text>
<text x="152.7" y="68.2">P0.20</text>
<text x="159.5" y="70.6">3</text>
<text x="159.5" y="67.1">2</text>
<text x="133.6" y="74.2">24</text>
<text x="133.6" y="77.7">28</text>
<text x="137.4" y="75.3">P0.6</text>
<text x="152.7" y="75.3">P0.22</text>
<text x="159.5" y="77.7">33</text>
<text x="159.5" y="74.2">32</text>
<text x="133.6" y="81.3">29</text>
<text x="137.4" y="78.8">P0.7</text>
<text x="137.4" y="82.4">P0.8</text>
<text x="152.7" y="82.4">P0.24</text>
<text x="152.7" y="78.8">P0.23</text>
<text x="159.5" y="81.3">34</text>
<text x="243.1" y="81.3">DD2</text>
<text x="133.6" y="84.8">30</text>
<text x="133.6" y="88.4">35</text>
<text x="137.4" y="85.9">P0.9</text>
<text x="137.4" y="89.5">P0.10</text>
<text x="152.7" y="89.5">P0.26</text>
<text x="152.7" y="85.9">P0.25</text>
<text x="159.5" y="88.4">39</text>
<text x="159.5" y="84.8">38</text>
<text x="133.6" y="91.9">36</text>
<text x="133.6" y="95.4">37</text>
<text x="137.4" y="93">P0.11</text>
<text x="152.7" y="93">P0.27</text>
<text x="159.5" y="95.4">9</text>
<text x="159.5" y="91.9">8</text>
<text x="133.6" y="99">41</text>
<text x="137.4" y="96.6">P0.12</text>
<text x="137.4" y="100.1">P0.13</text>
<text x="152.7" y="100.1">P0.29</text>
<text x="152.7" y="96.6">P0.28</text>
<text x="159.5" y="99">10</text>
<text x="133.6" y="102.5">44</text>
<text x="133.6" y="106.1">45</text>
<text x="137.4" y="103.6">P0.14</text>
<text x="137.4" y="107.2">P0.15</text>
<text x="152.7" y="107.2">P0.31</text>
<text x="152.7" y="103.6">P0.30</text>
<text x="159.5" y="106.1">16</text>
<text x="159.5" y="102.5">15</text>
<text x="245.2" y="103.2" transform="rotate(-90 245.2 103.2)">ADM232L-S</text>
<text x="133.6" y="113.2">11</text>
<text x="134.7" y="109.6">6</text>
<text x="137.4" y="110.7">RST</text>
<text x="151.2" y="110.7">VDD_A</text>
<text x="159.5" y="113.2">31</text>
<text x="159.5" y="109.6">42</text>
<text x="133.6" y="116.8">12</text>
<text x="137.4" y="114.3">X1</text>
<text x="137.4" y="117.9">X2</text>
<text x="151.4" y="114.3">VSS_A</text>
<text x="151.8" y="117.9">V_1V8</text>
<text x="159.5" y="116.8">5</text>
<text x="133.6" y="120.2">20</text>
<text x="133.6" y="123.8">25</text>
<text x="137.4" y="121.4">RTXC1</text>
<text x="137.4" y="125">RTXC2</text>
<text x="151.8" y="125">V_3V3</text>
<text x="151.8" y="121.4">V_3V3</text>
<text x="159.5" y="123.8">40</text>
<text x="159.5" y="120.2">17</text>
<text x="133.6" y="130.9">27</text>
<text x="134.7" y="127.3">4</text>
<text x="137.4" y="128.4">V_bat</text>
<text x="137.4" y="132">DBG</text>
<text x="153.9" y="132">VSS</text>
<text x="153.9" y="128.4">VSS</text>
<text x="159.5" y="130.9">19</text>
<text x="159.5" y="127.3">7</text>
<text x="133.6" y="134.5">26</text>
<text x="137.4" y="135.6">RTCK</text>
<text x="153.9" y="135.6">VSS</text>
<text x="159.5" y="134.5">43</text>
<text x="29.8" y="167.6">TPS76318DBV</text>
<text x="115.4" y="167.6">TPS76333DBV</text>
<text x="28.3" y="171.7">1</text>
<text x="31" y="172.8">IN</text>
<text x="38.5" y="172.8">OUT</text>
<text x="44.2" y="171.7">5</text>
<text x="113.4" y="171.7">5</text>
<text x="116.1" y="172.8">OUT</text>
<text x="125.9" y="172.8">IN</text>
<text x="129.3" y="171.7">1</text>
<text x="28.3" y="175.3">2</text>
<text x="28.3" y="178.7">3</text>
<text x="31" y="176.4">GND</text>
<text x="31" y="179.9">EN</text>
<text x="39.8" y="179.9">NC</text>
<text x="44.2" y="178.7">4</text>
<text x="113.4" y="178.7">4</text>
<text x="116.1" y="179.9">NC</text>
<text x="123.3" y="176.4">GND</text>
<text x="125" y="179.9">EN</text>
<text x="129.3" y="175.3">2</text>
<text x="129.3" y="178.7">3</text>
<text x="34.7" y="184.8">DU1</text>
<text x="120.1" y="184.8">DU2</text>
</g>
</svg>
